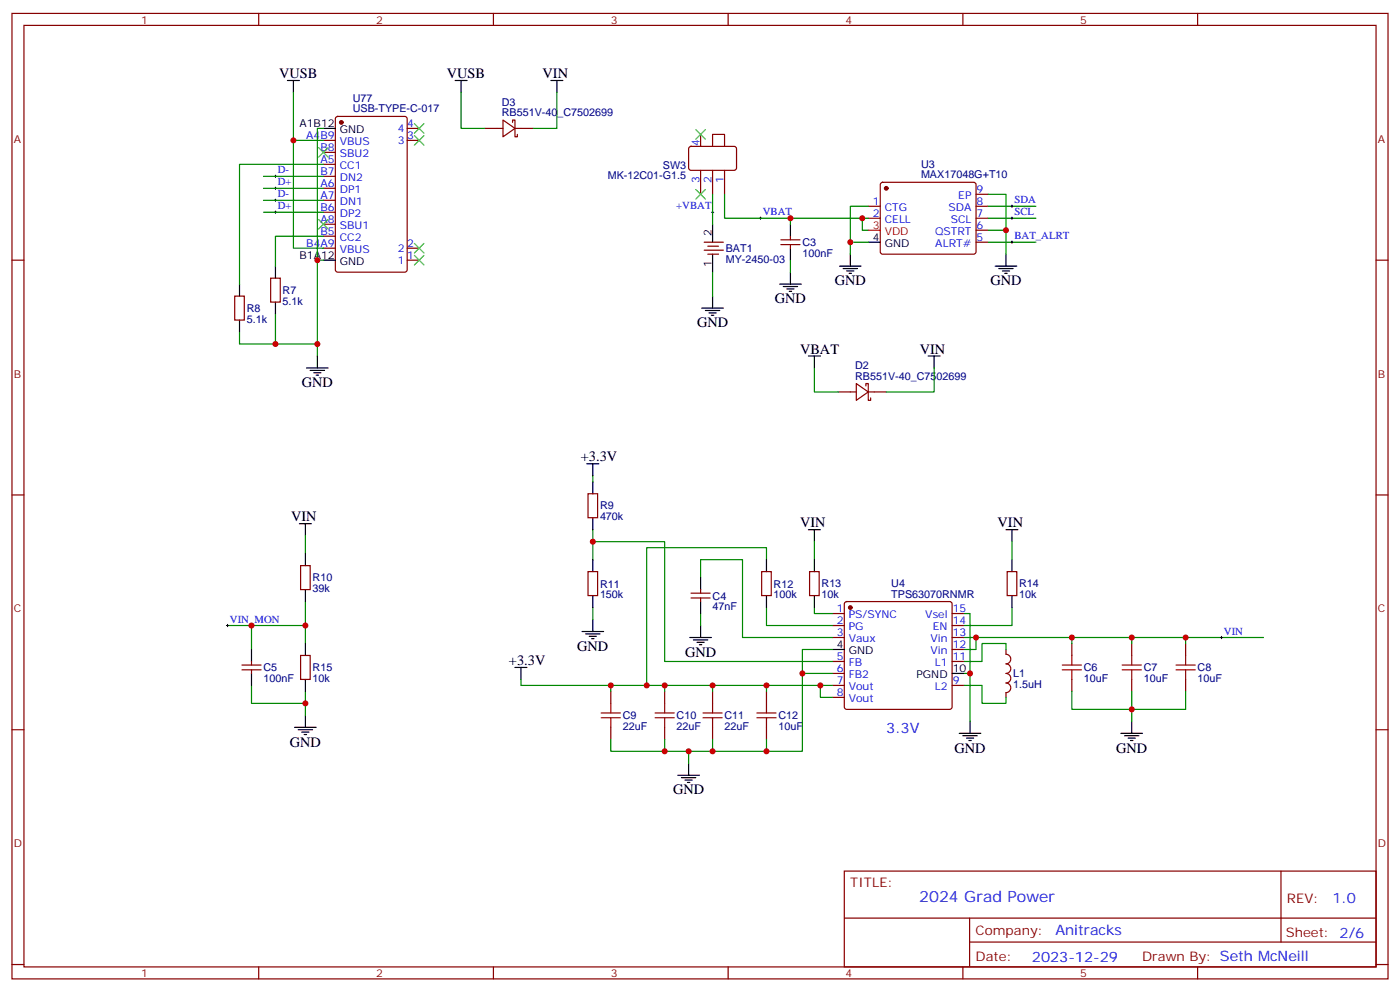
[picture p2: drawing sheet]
<svg xmlns="http://www.w3.org/2000/svg" width="412mm" height="292mm" viewBox="0 0 412 292" stroke-linecap="round" stroke-linejoin="round" font-family="sans-serif">
<g fill="none" stroke="#870000" stroke-width=".35">
<path d="M3.5 4h405.4v284.3h-405.4zM7.1 7.5h398.2v277.3h-398.2zM76.2 4v3.5M145.3 4v3.5M214.5 4v3.5M283.6 4v3.5M352.8 4v3.5M99 34.5l.5-.2h19.7l.7 .4v44.7l-.4 .7-20 .1-.7-.5v-44.7zM119.9 37.8h3.6M142.9 37.8h5.3M148.2 35.3l3.5 2.5-3.5 2.5zM151 36.1v-.8h.7v5h.7v-.7"/>
<path d="M151.7 37.8h5.3M206.4 39.6v3.5M95.2 41.3h3.6M95.2 59h3.6M95.2 44.9h3.6M95.2 48.4h3.6M95.2 51.9h3.6M95.2 55.5h3.6M119.9 41.3h3.6M203.1 43.3l.5-.2 12.9 .1 .5 .6-.1 5.9-.6 .5-13-.1-.5-.6v-5.7zM206.4 50.2v7M209.9 43.1v-3.5h3.5v3.5"/>
<path d="M209.9 50.2v7M213.4 50.2v7M259.5 53.9l.5-.2h26.8l.5 .2 .2 .5-.1 20-.6 .5-27.1-.1-.4-.6v-19.8zM287.5 57.2h3.5M3.5 76.6h3.6M95.2 73.1h3.6M95.2 69.6h3.6M95.2 66h3.6M95.2 62.5h3.6M119.9 76.6h3.6M119.9 73.1h3.6M207.4 71.3h5.7"/>
<path d="M207.4 73.7h5.7M208.5 74.9h3.2M208.5 72.5h3.2M230 72h5.7M230 70.6h5.7M232.8 69.6v1M232.8 72v1.1M255.8 60.7h3.5M255.8 64.3h3.5M287.5 60.7h3.5M287.5 64.3h3.5M287.5 71.3h3.5"/>
<path d="M287.5 67.8h3.5M405.3 76.6h3.6M69.1 87.2h2.9v7.1h-2.9zM79.7 81.9h2.8v7.1h-2.8zM246.9 115.4h5.3M252.2 113l3.6 2.4-3.6 2.5zM255.1 113.7v-.7h.7v4.9h.7v-.7M255.8 115.4h5.3M3.5 145.8h3.6M173.2 145.4h2.8v7.1h-2.8zM405.3 145.8h3.6M88.5 166.6h2.9v7h-2.9z"/>
<path d="M173.2 168.3h2.8v7.1h-2.8zM203.6 176.1h5.6M203.6 174.7h5.6M206.4 173.6v1.1M206.4 176.1v1.1M224.4 168.3h2.8v7.1h-2.8zM238.5 168.3h2.8v7.1h-2.8zM248.9 177.4l.5-.2h30.4l.5 .2 .2 .5v30.3l-.3 .5-.4 .2h-30.4l-.5-.2-.2-.5v-30.3zM296.7 168.3h2.8v7.1h-2.8zM71.3 197.3h5.6M71.3 195.9h5.6M74.1 194.8v1.1"/>
<path d="M74.1 197.3v1M88.5 193h2.9v7.1h-2.9zM245.2 180.7h3.5M245.2 184.2h3.5M245.2 187.7h3.5M245.2 194.8h3.5M245.2 198.3h3.5M280.5 180.7h3.5M280.5 184.2h3.5M280.5 187.7h3.5M280.5 194.8h3.5M280.5 191.3h3.5"/>
<path d="M296.3 191.3v1.4a1.41 1.41 0 0 1 1.4 1.4 1.41 1.41 0 0 1-1.4 1.4 1.41 1.41 0 0 1 1.4 1.4 1.41 1.41 0 0 1-1.4 1.4 1.41 1.41 0 0 1 1.4 1.4 1.41 1.41 0 0 1-1.4 1.5 1.41 1.41 0 0 1 1.4 1.4 1.41 1.41 0 0 1-1.4 1.4v1.4M315.7 189.5v3.5M333.4 189.5v3.5M349.2 189.5v3.5M3.5 214.9h3.6M179.9 203.6v3.6M179.9 214.2v3.5M195.8 203.6v3.6M195.8 214.2v3.5M209.9 203.6v3.6M209.9 214.2v3.5M225.8 203.6v3.6"/>
<path d="M225.8 214.2v3.5M245.2 201.9h3.5M245.2 205.4h3.5M280.5 201.9h3.5M315.7 200.1v3.5M333.4 200.1v3.5M349.2 200.1v3.5M405.3 214.9h3.6M248.7 256.5h156.6v28.3h-156.6zM377.3 256.6v20.8M248.7 270.4h156.5M285.6 277.4h119.6"/>
<path d="M285.6 270.4v14.1M3.5 284.1h3.6M76.2 284.8v3.5M145.3 284.8v3.5M214.5 284.8v3.5M283.6 284.8v3.5M352.8 284.8v3.5M405.3 284.1h3.6"/>
</g>
<g fill="#870000" stroke="#870000" stroke-width=".35">
<circle cx="250.5" cy="178.9" r=".53"/>
<circle cx="261.1" cy="55.5" r=".53"/>
<circle cx="100.5" cy="36.1" r=".53"/>
</g>
<g fill="none" stroke="#000" stroke-width=".35">
<path d="M84.7 23.7h3.5M86.4 23.7v3.5M95.2 37.8h3.6M134.1 23.7h3.5M135.8 23.7v3.5M162.3 23.7h3.5M164 23.7v3.5M81.1 78.4v3.5M95.2 76.6h3.6M209.9 66v5.3M209.9 74.9v5.3M232.8 66v3.6"/>
<path d="M232.8 73.1v3.5M247.3 78.4h6.3M248.4 79.1h4.2M249.4 79.8h2.1M250.5 74.9v3.5M255.8 71.3h3.5M293.2 78.4h6.3M294.2 79.1h4.2M295.3 79.8h2.1M296.3 74.9v3.5M70.6 83.7v3.5M70.6 94.3v3.5"/>
<path d="M81.1 89v3.5M206.7 90.7h6.4M207.8 91.4h4.2M208.8 92.1h2.2M209.5 92.9h.8M209.9 87.2v3.5M229.7 83.7h6.3M230.7 84.4h4.2M231.8 85.1h2.1M232.5 85.8h.7M232.8 80.2v3.5M250.1 80.5h.7"/>
<path d="M296 80.5h.7M90.3 108.4h6.4M91.4 109.1h4.2M92.4 109.8h2.1M93.1 110.5h.7M93.5 104.8v3.6M238.1 104.8h3.6M239.9 104.8v3.6M273.4 104.8h3.5M275.2 104.8v3.6M172.9 136.6h3.5M174.6 136.6v3.5"/>
<path d="M88.2 154.2h3.5M90 154.2v3.6M174.6 141.9v3.5M174.6 152.5v3.5M238.1 156h3.6M239.9 156v3.5M296.3 156h3.6M298.1 156v3.5M90 163.1v3.5M90 173.6v3.6M174.6 164.8v3.5M174.6 175.4v3.5"/>
<path d="M206.4 170.1v3.5M206.4 177.2v3.5M225.8 164.8v3.5M225.8 175.4v3.5M239.9 164.8v3.5M239.9 175.4v3.5M298.1 164.8v3.5M298.1 175.4v3.5M74.1 191.3v3.5M74.1 198.3v3.6M90 189.5v3.5M151.7 196.6h3.5"/>
<path d="M153.5 196.6v3.5M171.4 186h6.4M172.5 186.7h4.2M173.6 187.4h2.1M174.3 188.1h.7M174.6 182.5v3.5M203.2 187.7h6.3M204.3 188.5h4.2M205.3 189.2h2.1M206 189.9h.7M206.4 184.2v3.5M245.2 191.3h3.5"/>
<path d="M280.5 198.3h3.5M86.8 214.2h6.3M87.8 214.9h4.3M88.9 215.6h2.1M89.6 216.3h.7M90 200.1v3.5M90 210.7v3.5M282.6 216h6.3M283.6 216.7h4.3M284.7 217.4h2.1M285.4 218.1h.7M285.8 212.4v3.6"/>
<path d="M330.2 216h6.3M331.3 216.7h4.2M332.3 217.4h2.1M333 218.1h.7M333.4 212.4v3.6M199.7 228.3h6.3M200.7 229h4.3M201.8 229.7h2.1M202.5 230.4h.7M202.8 224.8v3.5"/>
</g>
<g fill="none" stroke="#a10000" stroke-width=".35">
<path d="M312.9 197.3h5.7M312.9 195.9h5.7M315.7 193v2.9M315.7 197.3v2.8M330.6 197.3h5.6M330.6 195.9h5.6M333.4 193v2.9M333.4 197.3v2.8M346.4 197.3h5.7M346.4 195.9h5.7M349.2 193v2.9M349.2 197.3v2.8"/>
<path d="M177.1 211.4h5.6M177.1 210h5.6M179.9 207.2v2.8M179.9 211.4v2.8M193 211.4h5.6M193 210h5.6M195.8 207.2v2.8M195.8 211.4v2.8M207.1 211.4h5.6M207.1 210h5.6M209.9 207.2v2.8M209.9 211.4v2.8"/>
<path d="M223 211.4h5.6M223 210h5.6M225.8 207.2v2.8M225.8 211.4v2.8"/>
</g>
<g fill="none" stroke="#008700" stroke-width=".35">
<path d="M86.4 27.2v14.1h8.8M95.2 37.8h-1.7v67M135.8 27.2v10.6h7.1M164 27.2v10.6h-7M77.6 51.9h17.6M77.6 55.5h17.6M77.6 59h17.6M86.4 41.3v31.8h8.8M95.2 48.4h-24.6v35.3M209.9 57.2v8.8M213.4 57.2v7.1h42.4M291 57.2h5.3v10.6"/>
<path d="M77.6 62.5h17.6M93.5 76.6h1.7M95.2 69.6h-14.1v8.8M232.8 64.3v1.7M232.8 76.6v3.6M250.5 71.3h5.3M254 64.3v3.5h1.8M255.8 60.7h-5.3v14.2M291 67.8h5.3v7.1M291 71.3h14.2M291 60.7h14.2M291 64.3h14.2"/>
<path d="M70.6 97.8v3.5h22.9M81.1 92.5v8.8M209.9 80.2v7M239.9 108.4v7h7M275.2 108.4v7h-14.1M90 157.8v5.3M174.6 159.5h21.2v35.3h49.4M174.6 140.1v1.8M174.6 156v8.8M239.9 159.5v5.3M298.1 159.5v5.3M90 177.2v12.3"/>
<path d="M174.6 178.9v3.6M206.4 170.1v-5.3h12.3v22.9h26.5M225.8 178.9v5.3h19.4M225.8 164.8v-3.5h-35.3v40.6M239.9 178.9v1.8h5.3M298.1 178.9v5.3h-14.1M67 184.2h23M74.1 184.2v7.1M206.4 180.7v3.5M236.4 198.3h8.8M245.2 191.3h-8.8v30h-10.6M284 198.3h1.8v14.1"/>
<path d="M284 180.7h1.8v17.6M284 187.7h88.2M287.5 187.7v3.6h-3.5M296.3 191.3v-1.8h-7v5.3h-5.3M315.7 187.7v1.8M333.4 187.7v1.8M349.2 187.7v1.8M74.1 201.9v5.3h15.9M90 203.6v7.1M153.5 200.1v1.8h91.7M179.9 217.7v3.6h45.9v-3.6M179.9 201.9v1.7"/>
<path d="M195.8 201.9v1.7M195.8 217.7v3.6M209.9 201.9v1.7M209.9 217.7v3.6M225.8 201.9v1.7M241.7 201.9v3.5h3.5M284 201.9h5.3v5.3h7v-1.8M315.7 203.6v5.3h33.5v-5.3M333.4 203.6v8.8M202.8 221.3v3.5"/>
</g>
<g fill="none" stroke="#000" stroke-width=".29">
<path d="M80.8 59h.7M80.8 55.5h.7M80.8 51.9h.7M81.1 51.6v.7M81.1 55.1v.7M81.1 58.6v.7M80.8 62.5h.7M81.1 62.2v.7M209.5 62.5h.8M209.9 62.2v.7M223.7 64.3h.7M224 63.9v.7"/>
<path d="M297.7 64.3h.7M297.7 60.7h.7M297.7 71.3h.7M298.1 60.4v.7M298.1 63.9v.7M298.1 71v.7M66.7 184.2h.7M67 183.9v.7M359.5 187.7h.7M359.8 187.4v.7"/>
</g>
<path d="M255.8 67.8h3.5" fill="none" stroke="#f00" stroke-width=".35"/>
<g fill="none" stroke="#3c3" stroke-width=".35">
<path d="M122.1 36.4l2.8 2.8M122.1 39.9l2.8 2.9M124.9 36.4l-2.8 2.8M124.9 39.9l-2.8 2.9M205 38.2l2.8 2.8M207.8 38.2l-2.8 2.8M93.8 43.5l2.9 2.8M96.7 43.5l-2.9 2.8M205 55.8l2.8 2.8M207.8 55.8l-2.8 2.8M93.8 64.6l2.9 2.9M96.7 64.6l-2.9 2.9"/>
<path d="M122.1 71.7l2.8 2.8M122.1 75.2l2.8 2.8M124.9 71.7l-2.8 2.8M124.9 75.2l-2.8 2.8"/>
</g>
<g fill="#c00">
<circle cx="315.7" cy="187.7" r=".88"/>
<circle cx="333.4" cy="187.7" r=".88"/>
<circle cx="349.3" cy="187.7" r=".88"/>
<circle cx="333.4" cy="208.9" r=".88"/>
<circle cx="287.5" cy="187.7" r=".88"/>
<circle cx="179.9" cy="201.9" r=".88"/>
<circle cx="195.8" cy="201.9" r=".88"/>
<circle cx="209.9" cy="201.9" r=".88"/>
<circle cx="225.8" cy="201.9" r=".88"/>
<circle cx="241.7" cy="201.9" r=".88"/>
<circle cx="195.8" cy="221.3" r=".88"/>
<circle cx="209.9" cy="221.3" r=".88"/>
<circle cx="202.8" cy="221.3" r=".88"/>
<circle cx="285.8" cy="198.3" r=".88"/>
<circle cx="190.5" cy="201.9" r=".88"/>
<circle cx="225.8" cy="221.3" r=".88"/>
<circle cx="236.4" cy="198.3" r=".88"/>
<circle cx="174.6" cy="159.5" r=".88"/>
<circle cx="90" cy="184.2" r=".88"/>
<circle cx="74.1" cy="184.2" r=".88"/>
<circle cx="90" cy="207.2" r=".88"/>
<circle cx="250.5" cy="71.3" r=".88"/>
<circle cx="296.3" cy="67.8" r=".88"/>
<circle cx="93.5" cy="76.6" r=".88"/>
<circle cx="86.4" cy="41.3" r=".88"/>
<circle cx="93.5" cy="101.3" r=".88"/>
<circle cx="81.1" cy="101.3" r=".88"/>
<circle cx="254" cy="64.3" r=".88"/>
<circle cx="232.8" cy="64.3" r=".88"/>
</g>
<text font-size="4.6" fill="#00f" x="270.8" y="265.6">2024 Grad Power</text>
<g font-size="4.2">
<text x="82.2" y="23">VUSB</text>
<text x="131.6" y="23">VUSB</text>
<text x="159.8" y="23">VIN</text>
<text x="228.2" y="89.3">GND</text>
<text x="245.9" y="84">GND</text>
<text x="291.7" y="84">GND</text>
<text x="205.3" y="96.4">GND</text>
<text x="235.7" y="104.1">VBAT</text>
<text x="270.9" y="104.1">VIN</text>
<text x="88.9" y="114">GND</text>
<text x="171.1" y="135.9">+3.3V</text>
<text x="85.7" y="153.5">VIN</text>
<text x="235.7" y="155.3">VIN</text>
<text x="293.9" y="155.3">VIN</text>
<text x="170" y="191.6">GND</text>
<text x="149.9" y="195.9">+3.3V</text>
<text x="201.8" y="193.4">GND</text>
<text x="85.4" y="219.9">GND</text>
<text x="281.2" y="221.6">GND</text>
<text x="328.8" y="221.6">GND</text>
<text x="198.3" y="234">GND</text>
</g>
<g font-size="4.2" fill="#00f">
<text x="261.1" y="216">3.3V</text>
<text x="392.5" y="265.8">1.0</text>
<text x="310.9" y="275.4">Anitracks</text>
<text x="304" y="283.2">2023-12-29</text>
</g>
<g font-size="3.9" fill="#800">
<text x="250.5" y="261.1">TITLE:</text>
<text x="379.1" y="265.8">REV:</text>
<text x="287.4" y="275.3">Company:</text>
<text x="378.7" y="275.9">Sheet: 2/6</text>
<text x="287.4" y="283">Date:</text>
<text x="336.4" y="283.1">Drawn By: Seth McNeill</text>
</g>
<g font-size="3.2" fill="#800">
<text x="41.6" y="6.9">1</text>
<text x="110.8" y="6.9">2</text>
<text x="179.9" y="6.9">3</text>
<text x="249.1" y="6.9">4</text>
<text x="318.2" y="6.9">5</text>
<text x="4.1" y="42.1">A</text>
<text x="405.9" y="42.1">A</text>
<text x="4.1" y="111.2">B</text>
<text x="405.9" y="111.2">B</text>
<text x="4.1" y="180.3">C</text>
<text x="405.9" y="180.3">C</text>
<text x="4.1" y="249.5">D</text>
<text x="405.9" y="249.5">D</text>
<text x="41.6" y="287.8">1</text>
<text x="110.8" y="287.8">2</text>
<text x="179.9" y="287.8">3</text>
<text x="249.1" y="287.8">4</text>
<text x="318.2" y="287.8">5</text>
</g>
<g font-size="3.2" fill="#000080">
<text x="103.9" y="33">USB-TYPE-C-017</text>
<text x="103.9" y="30">U77</text>
<text x="147.8" y="34.3">RB551V-40_C7502699</text>
<text x="147.8" y="31.1">D3</text>
<text x="179" y="52.7">MK-12C01-G1.5</text>
<text x="195.3" y="49.7">SW3</text>
<text x="271.3" y="52.5">MAX17048G+T10</text>
<text x="271.3" y="49.4">U3</text>
<text x="213.8" y="77.4">MY-2450-03</text>
<text x="213.8" y="74.3">BAT1</text>
<text x="236.4" y="75.6">100nF</text>
<text x="236.4" y="72.5">C3</text>
<text x="83.3" y="89.8">5.1k</text>
<text x="83.3" y="86.6">R7</text>
<text x="72.7" y="95">5.1k</text>
<text x="72.7" y="91.9">R8</text>
<text x="251.9" y="111.9">RB551V-40_C7502699</text>
<text x="251.9" y="108.7">D2</text>
<text x="176.7" y="153.3">470k</text>
<text x="176.7" y="150">R9</text>
<text x="92.1" y="171.2">R10</text>
<text x="176.7" y="173">R11</text>
<text x="227.9" y="173">R12</text>
<text x="242" y="173">R13</text>
<text x="262.5" y="172.9">U4</text>
<text x="300.2" y="173">R14</text>
<text x="92.1" y="174.4">39k</text>
<text x="176.7" y="176.2">150k</text>
<text x="209.9" y="179.7">47nF</text>
<text x="209.9" y="176.6">C4</text>
<text x="227.9" y="176.2">100k</text>
<text x="242" y="176.1">10k</text>
<text x="262.5" y="176.1">TPS63070RNMR</text>
<text x="300.2" y="176.1">10k</text>
<text x="77.6" y="197.7">C5</text>
<text x="92.1" y="197.7">R15</text>
<text x="319.3" y="197.7">C6</text>
<text x="336.9" y="197.7">C7</text>
<text x="352.8" y="197.7">C8</text>
<text x="77.6" y="200.9">100nF</text>
<text x="92.1" y="200.8">10k</text>
<text x="298.5" y="202.6">1.5uH</text>
<text x="298.5" y="199.5">L1</text>
<text x="319.3" y="200.9">10uF</text>
<text x="336.9" y="200.9">10uF</text>
<text x="352.8" y="200.9">10uF</text>
<text x="183.4" y="215">22uF</text>
<text x="183.4" y="211.8">C9</text>
<text x="199.3" y="215">22uF</text>
<text x="199.3" y="211.8">C10</text>
<text x="213.4" y="215">22uF</text>
<text x="213.4" y="211.8">C11</text>
<text x="229.3" y="215">10uF</text>
<text x="229.3" y="211.8">C12</text>
</g>
<g font-size="3.2">
<text x="88.2" y="37.5">A1B12</text>
<text x="100.1" y="39.2">GND</text>
<text x="209.5" y="69.6" transform="rotate(-90 209.5 69.6)">2</text>
<text x="257.1" y="71">4</text>
<text x="88.2" y="76.3">B1A12</text>
<text x="260.6" y="72.7">GND</text>
<text x="100.1" y="78">GND</text>
<text x="209.5" y="78.6" transform="rotate(-90 209.5 78.6)">1</text>
<text x="246.5" y="190.9">4</text>
<text x="250" y="192.7">GND</text>
<text x="280.6" y="198">10</text>
<text x="270" y="199.7">PGND</text>
</g>
<g font-size="3.2" fill="#00f">
<text x="90.2" y="41">A4B9</text>
<text x="117.2" y="38.9">4</text>
<text x="119.9" y="37.5">4</text>
<text x="119.9" y="41">3</text>
<text x="94.4" y="44.5">B8</text>
<text x="100.1" y="46.3">SBU2</text>
<text x="100.1" y="42.8">VBUS</text>
<text x="117.2" y="42.4">3</text>
<text x="206" y="43.1" transform="rotate(-90 206 43.1)">4</text>
<text x="81.8" y="51">D-</text>
<text x="94.4" y="51.6">B7</text>
<text x="94.4" y="48">A5</text>
<text x="100.1" y="49.8">CC1</text>
<text x="100.1" y="53.3">DN2</text>
<text x="206" y="53.9" transform="rotate(-90 206 53.9)">3</text>
<text x="209.5" y="53.9" transform="rotate(-90 209.5 53.9)">2</text>
<text x="213.1" y="53.9" transform="rotate(-90 213.1 53.9)">1</text>
<text x="81.8" y="58.1">D-</text>
<text x="81.8" y="54.6">D+</text>
<text x="94.4" y="58.6">A7</text>
<text x="94.4" y="55.1">A6</text>
<text x="100.1" y="56.9">DP1</text>
<text x="282.3" y="58.6">EP</text>
<text x="287.7" y="56.9">9</text>
<text x="298.8" y="59.9">SDA</text>
<text x="81.8" y="61.6">D+</text>
<text x="94.4" y="62.2">B6</text>
<text x="94.4" y="65.7">A8</text>
<text x="100.1" y="60.4">DN1</text>
<text x="100.1" y="63.9">DP2</text>
<text x="199.2" y="61.6">+VBAT</text>
<text x="224.7" y="63.4">VBAT</text>
<text x="257.1" y="60.4">1</text>
<text x="257.1" y="63.9">2</text>
<text x="260.6" y="62.2">CTG</text>
<text x="260.6" y="65.7">CELL</text>
<text x="279.4" y="62.2">SDA</text>
<text x="280.1" y="65.7">SCL</text>
<text x="287.7" y="63.9">7</text>
<text x="287.7" y="60.4">8</text>
<text x="298.8" y="63.4">SCL</text>
<text x="94.4" y="69.2">B5</text>
<text x="100.1" y="71">CC2</text>
<text x="100.1" y="67.5">SBU1</text>
<text x="275.4" y="69.2">QSTRT</text>
<text x="287.7" y="71">5</text>
<text x="287.7" y="67.5">6</text>
<text x="298.8" y="70.4">BAT_ALRT</text>
<text x="90.2" y="72.7">B4A9</text>
<text x="100.1" y="74.5">VBUS</text>
<text x="117.2" y="74.2">2</text>
<text x="117.2" y="77.7">1</text>
<text x="119.9" y="72.7">2</text>
<text x="119.9" y="76.3">1</text>
<text x="275.5" y="72.7">ALRT#</text>
<text x="67.7" y="183.3">VIN_MON</text>
<text x="246.5" y="180.3">1</text>
<text x="246.5" y="183.9">2</text>
<text x="250" y="182.1">PS/SYNC</text>
<text x="250" y="185.6">PG</text>
<text x="272.6" y="182.1">Vsel</text>
<text x="274.8" y="185.6">EN</text>
<text x="280.6" y="183.9">14</text>
<text x="280.6" y="180.3">15</text>
<text x="246.5" y="187.4">3</text>
<text x="250" y="189.2">Vaux</text>
<text x="274.1" y="189.2">Vin</text>
<text x="280.6" y="190.9">12</text>
<text x="280.6" y="187.4">13</text>
<text x="360.5" y="186.9">VIN</text>
<text x="246.5" y="194.5">5</text>
<text x="246.5" y="198">6</text>
<text x="250" y="196.2">FB</text>
<text x="274.1" y="192.7">Vin</text>
<text x="275.4" y="196.2">L1</text>
<text x="280.6" y="194.5">11</text>
<text x="246.5" y="201.5">7</text>
<text x="250" y="199.7">FB2</text>
<text x="250" y="203.3">Vout</text>
<text x="275.4" y="203.3">L2</text>
<text x="280.6" y="201.5">9</text>
<text x="246.5" y="205">8</text>
<text x="250" y="206.8">Vout</text>
</g>
<g font-size="3.2" fill="#f00">
<text x="257.1" y="67.5">3</text>
<text x="260.6" y="69.2">VDD</text>
</g>
</svg>
